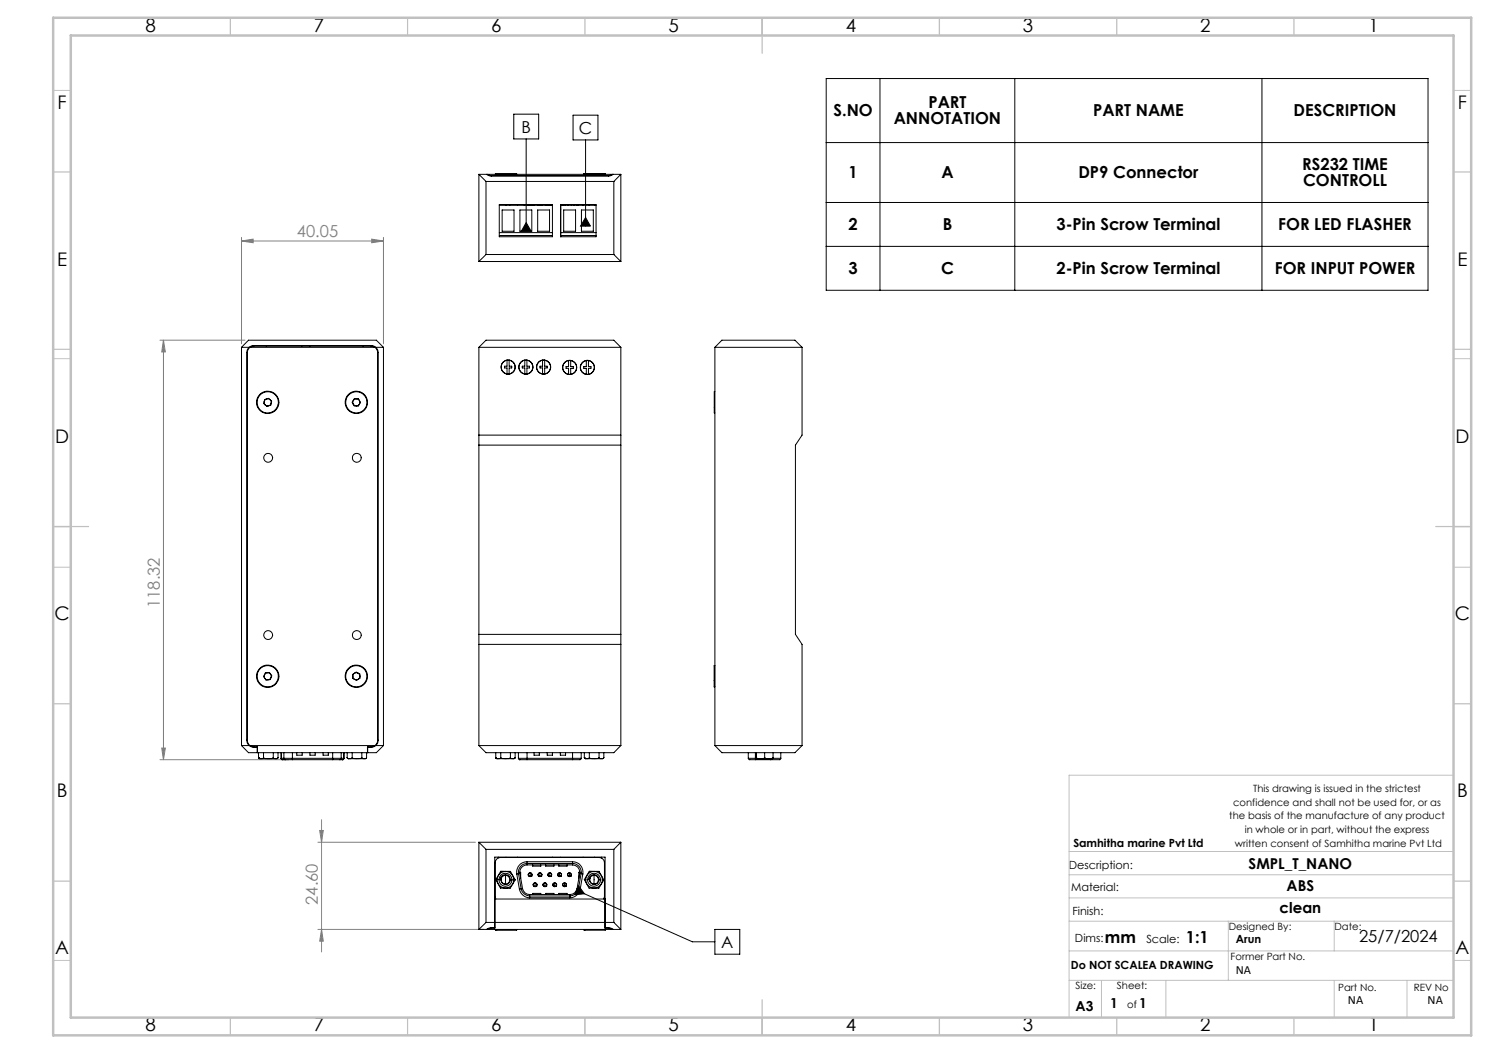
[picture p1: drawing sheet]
<svg xmlns="http://www.w3.org/2000/svg" width="420mm" height="297mm" viewBox="0 0 420 297" stroke-linecap="round" stroke-linejoin="round" font-family="sans-serif">
<g fill="none" stroke="#000" stroke-width=".28">
<path d="M144.9 32.2h7v7h-7zM148.4 39.2v26M161.6 32.5h7.1v7h-7.1zM165.2 39.5v24.3M233 22.2h169.8v59.7h-169.8zM248.2 22.2v59.7M286.2 22.2v59.7M356 22.2v59.7M233 40.2h169.8M233 57.1h169.8M148.4 62.8l1.4 2.4h-2.8zM165.2 61.3l1.3 2.5h-2.7z"/>
<path d="M233 69.5h169.8M162.6 251.1l32.7 14.5h6.3M163.2 249.8l1.7 2.3-2.9 .3zM201.6 262.1h7.1v7h-7.1z"/>
</g>
<g fill="none" stroke="#808080" stroke-width=".28">
<path d="M68.1 68l3.3-.6v1.1zM68.1 67v30M68.1 68h40.1M104.8 67.4l3.4 .6-3.4 .5zM108.2 67v30M45.1 96h24M46.1 96l.5 3.3h-1zM46.1 96v118.3M45.1 214.3h36.4M45.6 211h1l-.5 3.3zM89.7 237.6h44.4M90.2 234.2h1l-.5 3.4z"/>
<path d="M90.7 231.2v37.3M89.7 262.1h46.8M90.7 262.1l.5 3.4h-1z"/>
</g>
<g fill="none" stroke="#c0c0c0" stroke-width=".28">
<path d="M15 25.5h5M410 25.5h5M15 101.2h5M410 101.2h5M15 160h5M410 160h5M410 218.6h-108.4v68.4M301.6 240.2h108.4M301.6 246.7h108.4M301.6 253.3h108.4M301.6 259.8h108.4M346.5 259.8v16.7"/>
<path d="M376.3 259.8v8.4M15 270.9h5M301.6 268.2h108.4M301.6 276.5h108.4M310.7 276.5v10.5M328.9 276.5v10.5M376.3 276.5v10.5M396.9 276.5v10.5M410 270.9h5M165 287v5"/>
</g>
<g fill="none" stroke="#c0c0c0" stroke-width=".35">
<path d="M65 5v5M115 5v5M165 5v5M215 5v10M265 5v5M315 5v5M365 5v5M15 48.5h5M410 48.5h5M15 98.5h5M410 98.5h5M15 148.5h10"/>
<path d="M405 148.5h10M15 198.5h5M410 198.5h5M15 248.5h5M410 248.5h5M65 287v5M115 287v5M165 287v5M215 282v10M265 287v5M315 287v5M365 287v5"/>
</g>
<path d="M15 5h400v287h-400zM20 10h390v277h-390z" fill="none" stroke="#c0c0c0" stroke-width=".7"/>
<path d="M163.2 249.8l1.7 2.3-2.9 .3zM165.2 61.3l1.3 2.5h-2.7zM148.4 62.8l1.4 2.4h-2.8z" fill="#000"/>
<g fill="#808080">
<path d="M104.8 67.4l3.4 .6-3.4 .5zM68.1 68l3.3-.6v1.1z"/>
<path d="M45.6 211h1l-.5 3.3zM46.1 96l.5 3.3h-1z"/>
<path d="M90.2 234.2h1l-.5 3.4zM90.7 262.1l.5 3.4h-1z"/>
</g>
<g fill="none" stroke="#000" stroke-width=".28">
<path d="M135.1 49.2v24.6M135.1 49.2l2 2M135.1 49.2h2.2M137.1 51.2v20.6M137.1 51.2h36M137.3 49.2l1.3 .5M137.3 49.2h.2M137.5 49.2l1.1 .3M137.5 49.2h35.2M138.6 49.5v.2M138.6 49.7h33M138.6 49.5h33"/>
<path d="M139.7 49.2v-.2h6v.2M140.8 57.8h15v9h-15zM140.8 57.8h15M141.6 59.2h3.4v6h-3.4zM142.7 57.8h.1M142.8 57.8h.1M143.8 57.8h.1M146 57.8h.1M146.6 59.2h3.4v6h-3.4zM147.8 57.8h.1M148.8 57.8h.1M149 57.8h.1"/>
<path d="M149.2 57.8h.1M149.3 57.8h.1M149.5 57.8h.1M149.8 57.8h.1M149.9 57.8h.1M150.1 57.8h.1M150.4 57.8h.1M150.6 57.8h.1M150.7 57.8h.1M151.7 59.2h3.3v6h-3.3zM151.7 57.8h.1M151.8 57.8h.1"/>
<path d="M152.4 57.8h.1M152.5 57.8h.1M152.6 57.8h.1M152.9 57.8h.1M153.8 57.8h.1M154 57.8h.1M154.1 57.8h.1M154.2 57.8h.1M154.5 57.8h.1M154.7 57.8h.1M154.8 57.8h.1M155.1 57.8h.1"/>
<path d="M155.3 57.8h.1M155.4 57.8h.1M155.6 57.8h.1M158.1 57.8h10v9h-10zM158.1 57.8h10M158.1 59h.1M158.2 57.8v7.8M158.4 57.8h.1M158.7 57.8h.1M158.9 57.8h.1M159 57.8h.1M159 59.2h3.3v6h-3.3z"/>
<path d="M159.4 57.8h.1M160.1 57.8h.1M160.2 57.8h.1M161.1 57.8h.1M161.2 57.8h.1M161.9 57.8h.1M162.7 57.8h.1M162.8 57.8h.1M164 59.2h3.4v6h-3.4zM164.5 57.8h.1M164.7 49.2v-.2h6v.2M164.7 49.1h6"/>
<path d="M165.2 57.8h.1M166.2 57.8h.1M167.7 57.8h.1M171.6 49.5v.2M172.7 49.2l-1.1 .3M172.7 49.2h.3M173 49.2l-1.4 .5M173 49.2h2.1M173.1 51.2v20.6M175.1 49.2v24.6M175.1 49.2l-2 2M135.1 73.8h40"/>
<path d="M137.1 71.8l-2 2M137.1 71.8h36M140.8 66.4h15M140.8 65.6h15M158.1 66.7h.1M158.2 65.6v.8M158.2 66.4v.4M158.2 66.4h9.9M158.2 65.6h9.9M173.1 71.8l2 2M68.1 98l2-2h36.1l2 2M68.1 98h2.2"/>
<path d="M68.1 98v112.3M70.3 98l-.5 .6-.2 .8v109.4l.2 .8 .5 .7M70.3 98l.6-.4 .7-.1h33.1l.7 .1 .6 .4M70.5 98l-.4 .4-.3 .8v109.6a1.78 1.78 0 0 0 .7 1.5M70.5 98l1.1-.4h33.1l1.1 .4M70.5 98h35.3M75.1 97.5v.1M85.1 97.5v.1M87.4 97.5v.1M102.4 97.5v.1M105.8 98l.5 .6 .2 .6v109.6a1.78 1.78 0 0 1-.7 1.5M106 98l.5 .6 .2 .8v109.4l-.2 .8-.5 .7"/>
<path d="M106 98h2.2M108.2 98v112.3M135.1 98l2-2h36l2 2M135.1 98h40M135.1 98v112.3M175.1 98v112.3M201.6 98l2-2h20.6l2 2M201.6 98h24.6M201.6 98v112.3M226.2 98v24.7l-1.8 2.9v53.3l1.8 2.8v28.6M74.6 112.7l1.1-.3 .9 .7-.2 1.2-1.1 .3-.9-.8zM99.9 112.5h1.2l.6 1-.6 1h-1.2l-.6-1.1z"/>
<path d="M143 101.6a1.97 1.97 0 0 0-1.6 1.9 1.97 1.97 0 0 0 1.6 2M143 101.6v1.7l-.7 .1v.4h.7v1.7M143 101.6h.6M143 105.5h.6M143.6 101.6a1.96 1.96 0 0 1 1.7 1.9 1.96 1.96 0 0 1-1.7 2M143.6 101.6v1.7l.8 .1-.1 .4h-.7v1.7M148 101.6a1.97 1.97 0 0 0-1.6 1.9 1.97 1.97 0 0 0 1.6 2M148 101.6v1.7h-.7v.2v.3h.7v1.7M148 101.6h.6M148 105.5h.6M148.6 101.6a1.96 1.96 0 0 1 1.7 1.9 1.96 1.96 0 0 1-1.7 2M148.6 101.6v1.7l.8 .1-.1 .4h-.7v1.7"/>
<path d="M153 101.6v1.7l-.7 .1v.4h.7v1.7M153 101.6a1.96 1.96 0 0 0-1.6 1.9 1.96 1.96 0 0 0 1.6 2M153 101.6h.6M153 105.5h.6M153.6 101.6a1.96 1.96 0 0 1 1.7 1.9 1.96 1.96 0 0 1-1.7 2M153.6 101.6v1.7h.7l.1 .2-.1 .3h-.7v1.7M160.4 101.7a1.96 1.96 0 0 0-1.7 1.9 1.96 1.96 0 0 0 1.7 2M160.4 101.7v1.7h-.7v.5h.7v1.7M160.4 101.7h.6M160.4 105.6h.6M161 101.7v1.7l.7 .1v.4h-.7v1.7M161 101.7a1.96 1.96 0 0 1 1.6 1.9 1.96 1.96 0 0 1-1.6 2"/>
<path d="M165.4 101.7a1.96 1.96 0 0 0-1.7 1.9 1.96 1.96 0 0 0 1.7 2M165.4 101.7v1.7h-.7l-.1 .2 .1 .3h.7v1.7M165.4 105.6h.6M165.4 101.7h.6M166 101.7a1.96 1.96 0 0 1 1.6 1.9 1.96 1.96 0 0 1-1.6 2M166 101.7v1.7h.7v.2v.3h-.7v1.7M201.6 110.5h-.1v6h.1M135.1 122.7h40M135.1 125.6h40M135.1 178.9h40M74.9 189.8l1.1-.1 .7 .9-.5 1.1-1.2 .1-.6-1zM99.5 190.2l1-.6 1 .5v1.2l-1 .6-1-.6z"/>
<path d="M135.1 181.7h40M201.6 187.7v6M201.6 187.7h-.2v6h.2M68.1 210.3h2.2M68.1 210.3l2 2h36.1l2-2M70.3 210.3l1 .4 1.3 .1M70.5 210.3a2.73 2.73 0 0 0 2.1 .3v1.7M70.5 210.3h35.3M72.6 210.6v1.7M72.9 213.7a.94 .94 0 0 0 1.4 0M72.9 213.7l.4 .3M72.9 212.3v1.4"/>
<path d="M72.9 213.7h.1M73 213.7h.1M73 213.9l.3 .1M74.3 213.7a3.1 3.1 0 0 0 2.8 0M74.3 212.3v1.4M77.1 213.7a.87 .87 0 0 0 1.3 0M77.1 212.3v1.4M78.4 213.7l-.3 .3h-4.8M78.4 212.3v1.4M79.3 213.9l.4 .4M79.3 213.9h.8M79.3 212.3v1.6"/>
<path d="M79.3 213.9l.3 .4h.9M80.1 213.9l.4 .4M80.1 213.9h2.4M80.1 212.3v1.6M80.5 214.3h2M82.5 213.9v.4M82.5 213.9h11.3M82.5 214.3h11.3M82.5 212.3v1.6M83.7 212.3v.7h1.5v-.7M87.4 212.3v.7h1.5v-.7M91.1 212.3v.7h1.5v-.7"/>
<path d="M93.8 213.9v.4M93.8 213.9h2.4M93.8 214.3h2M93.8 212.3v1.6M95.8 214.3h.8M96.2 213.9l-.4 .4M96.2 213.9h.8M96.2 212.3v1.6M96.6 214.3h.1M97 212.3v1.6l-.4 .4M97 213.9l-.4 .4M97 212.3v1.6"/>
<path d="M97.9 213.7a.94 .94 0 0 0 1.4 0M97.9 213.7l.4 .3M97.9 213.7h.1M97.9 212.3v1.4M98 213.9l.3 .1M99.3 213.7l.1 .1a3.5 3.5 0 0 0 2.7-.1M99.3 212.3v1.4M102.1 213.7a.87 .87 0 0 0 1.3 0M102.1 212.3v1.4M103.4 213.7l-.3 .3h-4.8M103.4 212.3v1.4M103.7 210.6v1.7"/>
<path d="M105.8 210.3a2.77 2.77 0 0 1-2.2 .3v1.7M106 210.3l-1 .4-1.3 .1M106 210.3h2.2M135.1 210.3h40M135.1 210.3l2 2h36l2-2M139.8 212.3l.1 1.4M139.9 213.9l.3 .1M141.3 213.7v.1a3.5 3.5 0 0 0 2.7-.1M141.3 213.7a.94 .94 0 0 1-1.5 0l.4 .3M141.3 212.3v1.4M144 213.7a.87 .87 0 0 0 1.3 0M144 212.3v1.4"/>
<path d="M145.3 213.7l-.3 .3h-4.8M145.3 212.3v1.4M145.3 213.7h.1M146.2 213.9l.4 .4M146.2 213.9h2.5M146.2 212.3v1.6M146.6 214.3h2.1M146.6 214.3h.1M148.7 213.9v.4M148.7 212.3v1.6M148.7 213.9h12.8M148.7 214.3h12.8"/>
<path d="M150.6 212.3v.7h1.5v-.7M154.3 212.3v.7h1.5v-.7M158 212.3v.7h1.5v-.7M161.5 213.9v.4M161.5 213.9h2.4M161.5 212.3v1.6M163.9 213.9l-.2 .4h-2.2M163.9 212.3v1.6M164.8 213.7a.94 .94 0 0 0 1.4 0M164.8 213.7l.4 .3M164.8 212.3v1.4M164.8 213.7h.1"/>
<path d="M164.9 213.7h.1M164.9 213.9l.3 .1M166.2 213.7a3.1 3.1 0 0 0 2.8 0M166.2 212.3v1.4M169 213.7a.87 .87 0 0 0 1.3 0M169 212.3v1.4M170.3 213.7l-.3 .3h-4.8M170.3 212.3v1.4M201.6 210.3h24.6M201.6 210.3l2 2h20.6l2-2M211.1 213.9l.2 .4h1.8M211.1 213.9h2"/>
<path d="M211.1 212.3v1.6M213.1 213.9v.4M213.1 213.9h.4M213.1 212.3v1.6M213.1 214.3h4.4M213.3 212.3v1.7v-.3M213.3 213.7a2.42 2.42 0 0 0 2.4 0M213.3 212.3v1.4M213.3 214h2.4M215.7 213.7a2.36 2.36 0 0 0 2.4 0M215.7 213.7v.3M215.7 214h2.3"/>
<path d="M215.7 212.3v1.4M217.4 214l.1 .3M217.8 213.9h2.4M218 213.7v.3zM218.1 212.3v1.4M220.2 213.9a.84 .84 0 0 1-1.1 .4h-1.6M220.2 212.3v1.6M135.1 237.6v24.5M135.1 237.6l2 2M135.1 237.6h40M137.1 239.6v20.6M137.1 239.6h36"/>
<path d="M173.1 239.6v20.6M175.1 237.6v24.5M175.1 237.6l-2 2M139.6 253.6h31.1M139.6 253.6v8.2h-1M139.7 253.6v-10.3a1.51 1.51 0 0 1 1.5-1.4h27.8a1.51 1.51 0 0 1 1.5 1.4l-.1 10.3M139.7 252.9l.1 .7M139.8 248.1l1.4 2.4h2.2h.5l1.4-2.3M139.8 248.1h.4M139.8 248.1l1.5-2.4h.4l2.3 .1 1.3 2.4M140.2 248.1a2.35 2.35 0 0 0 2.3 2.4 2.35 2.35 0 0 0 2.4-2.3M140.2 248.1a2.35 2.35 0 0 1 2.4-2.3 2.35 2.35 0 0 1 2.3 2.4"/>
<path d="M140.6 241.8v.2M140.7 248.1a1.85 1.85 0 0 0 1.8 1.9 1.85 1.85 0 0 0 1.9-1.8M140.7 248.1a1.85 1.85 0 0 1 1.9-1.8 1.85 1.85 0 0 1 1.8 1.9M140.7 248.1h.6M141.3 248.1a1.32 1.32 0 0 0 1.3 1.3 1.32 1.32 0 0 0 1.4-1.3M141.4 247.6l-.3 .4a1.45 1.45 0 0 1 1.5-1.3 1.45 1.45 0 0 1 1.4 1.4M141.4 247.6a1.25 1.25 0 0 0 1.2 1.8M141.4 247.6l-.1 .5M142.6 246.9a1.25 1.25 0 0 1 1.2 1.2 1.25 1.25 0 0 1-1.2 1.3M142.6 246.9l-.7 .2-.5 .5M142.6 246.9v2.5M142.7 241.8v.1"/>
<path d="M144 248.1l.4 .1M144.9 248.2h.4M145.8 246.5l.7 4.3M146 241.8v.1M146.3 246.4l-.5 .1M146.3 246.4l.7 4.3M146.5 250.8a3 3 0 0 0 2.9 2.4M146.6 246h.3v1.6M146.6 246.3l-.3 .1M146.6 246.3l.8 4.3M147 250.7a2.55 2.55 0 0 0 2.4 2M147 250.7l-.5 .1"/>
<path d="M147.4 250.6a2.02 2.02 0 0 0 2 1.7M147.4 250.6l-.4 .1M148.7 243.9a2.07 2.07 0 0 0-2.1 2.4M148.7 243.6a2.44 2.44 0 0 0-2.4 2.8M148.7 243.6v.3M148.7 243.1a2.94 2.94 0 0 0-2.9 3.4M148.7 243.1v.5M148.7 243.9h12.8M148.7 243.6h12.8M148.7 243.1h12.8M149.3 247.2h.1M149.4 252.3v.4"/>
<path d="M149.4 252.7v.5M149.4 252.3h11.4M149.4 252.7h11.4M149.4 253.2h11.4M149.5 246.2v1M149.5 246.2l.5 .5M149.5 246.2a.51 .51 0 0 0-.5 .5 .51 .51 0 0 0 .5 .5M149.8 247.2h.1M150 246.7l-.1 .4-.4 .1M150.2 243.9v.4h2.3v-.4M150.2 252.3v-.3h2.3v.3M150.4 249.6l.2 .4h.3"/>
<path d="M150.7 250h.1M150.9 249.1v.9M150.9 249.1a.49 .49 0 0 1 .5 .5 .49 .49 0 0 1-.5 .4M150.9 249.1h-.3l-.2 .5M151.2 250h.1M151.3 249.3h.1M152 247.2h.1M152.3 246.2v1M152.3 246.2a.51 .51 0 0 1 .5 .5 .51 .51 0 0 1-.5 .5M152.3 246.2a.51 .51 0 0 0-.5 .5 .51 .51 0 0 0 .5 .5M152.5 247.2h.1M153.1 249.6a.55 .55 0 0 0 .6 .5 .55 .55 0 0 0 .5-.5"/>
<path d="M153.1 249.6a.55 .55 0 0 1 .6-.6 .55 .55 0 0 1 .5 .6M153.2 249.6l.5 .4M153.5 250h.1M153.7 249.1v.9M153.7 249.1l.4 .1 .1 .4M153.7 249.1l-.5 .5M153.9 243.9v.4h2.3v-.4M153.9 252.3v-.3h2.3v.3M154 250h.1M154.1 249.3h.1M154.2 249.6l-.1 .3-.4 .1M154.8 247.2h.1"/>
<path d="M155.1 246.2v1M155.1 246.2a.51 .51 0 0 1 .5 .5 .51 .51 0 0 1-.5 .5M155.1 246.2a.51 .51 0 0 0-.5 .5 .51 .51 0 0 0 .5 .5M155.3 247.2h.1M155.8 241.8v.1M156.2 250h.1M156.5 249.1a.49 .49 0 0 0-.5 .5 .49 .49 0 0 0 .5 .4M156.5 249.1v.9M156.5 249.1a.49 .49 0 0 1 .5 .5 .49 .49 0 0 1-.5 .4M156.7 250h.1M156.9 249.3h.1M157.3 246.7a.55 .55 0 0 0 .6 .6 .55 .55 0 0 0 .5-.6"/>
<path d="M157.3 246.7a.55 .55 0 0 1 .6-.5 .55 .55 0 0 1 .5 .5M157.3 246.7l.2 .4 .3 .1M157.6 247.2h.1M157.6 243.9v.4h2.3v-.4M157.6 252.3v-.3h2.3v.3M157.8 246.2l-.5 .5M157.8 246.2v1M157.8 246.2l.6 .5M158.1 247.2h.1M158.2 241.8v.1M158.4 246.7l-.6 .5M159 250h.1"/>
<path d="M159.2 249.1v.9M159.2 249.1a.49 .49 0 0 1 .5 .5 .49 .49 0 0 1-.5 .4M159.2 249.1a.5 .5 0 0 0-.5 .5 .5 .5 0 0 0 .5 .4M159.5 250h.1M159.7 249.3h.1M160.4 247.2h.1M160.6 246.2v1M160.6 246.2a.51 .51 0 0 1 .5 .5 .51 .51 0 0 1-.5 .5M160.6 246.2a.51 .51 0 0 0-.5 .5 .51 .51 0 0 0 .5 .5M160.8 252.3v.4M160.8 252.7v.5M160.9 247.2h.1"/>
<path d="M161.5 243.6v.3M161.5 243.9a2.04 2.04 0 0 1 2 2.4M161.5 243.6a2.42 2.42 0 0 1 2.4 2.8M161.5 243.1v.5M161.5 243.1a2.94 2.94 0 0 1 2.9 3.4M162.8 250.6a2.02 2.02 0 0 1-2 1.7M162.8 250.6l.4 .1M163.2 250.7a2.55 2.55 0 0 1-2.4 2M163.2 250.7l.5 .1M163.5 246.3l.4 .1M163.5 246.3l-.7 4.3M163.5 246h-.2v1.7"/>
<path d="M163.7 250.8a3 3 0 0 1-2.9 2.4M163.9 246.4l.5 .1M163.9 246.4l-.7 4.3M164.4 246.5l-.7 4.3M164.5 241.8v.1M164.8 248.1l1.4 2.4h2.2h.5l1.4-2.3M164.8 248.1h.4M164.8 248.1l1.4-2.4h.5l2.3 .1 1.3 2.4M165.2 248.1a2.33 2.33 0 0 0 2.3 2.4 2.33 2.33 0 0 0 2.4-2.3M165.2 248.1a2.33 2.33 0 0 1 2.4-2.3 2.33 2.33 0 0 1 2.3 2.4M165.7 248.1a1.83 1.83 0 0 0 1.8 1.9 1.83 1.83 0 0 0 1.9-1.8M165.7 248.1a1.83 1.83 0 0 1 1.9-1.8 1.83 1.83 0 0 1 1.8 1.9"/>
<path d="M165.7 248.1h.6M166.3 248.1a1.32 1.32 0 0 0 1.3 1.3 1.32 1.32 0 0 0 1.3-1.3M166.4 247.6a1.25 1.25 0 0 0 1.1 1.8M166.4 247.6l-.3 .4a1.43 1.43 0 0 1 1.5-1.3 1.43 1.43 0 0 1 1.3 1.4M166.4 247.6l-.1 .5M167.6 246.9a1.25 1.25 0 0 1 1.2 1.2 1.25 1.25 0 0 1-1.3 1.3M167.6 246.9l-.7 .2-.5 .5M167.6 246.9l-.1 2.5M167.7 241.8v.1M168.9 248.1l.5 .1M169.6 241.8v.2M169.9 248.2h.4"/>
<path d="M170.5 253.1v.5M135.1 262.1h2.2M137.1 260.2l-2 1.9M137.1 260.2h36M137.3 262.1h.2M137.5 262.1h35.2M138.6 261.7l-1.3 .4M138.6 261.8l-1.1 .3M138.6 261.7h1v-19.9h31.1l-.1 20h1M138.6 261.7v.1M139.7 262.1v.2h6v-.2M139.7 262.2h6"/>
<path d="M164.7 262.1v.3h6v-.3M170.7 261.7h.9M171.6 261.7l1.4 .4M171.6 261.8l1.1 .3M171.6 261.7v.1M172.7 262.1h.3M173 262.1h2.1M173.1 260.2l2 1.9"/>
<circle cx="75.5" cy="113.5" r="3.2"/>
<circle cx="75.5" cy="113.5" r="3"/>
<circle cx="75.5" cy="113.5" r="1"/>
<circle cx="100.5" cy="113.5" r="3.1"/>
<circle cx="100.5" cy="113.5" r="1"/>
<circle cx="100.5" cy="113.5" r="3"/>
<circle cx="143.3" cy="103.5" r="2"/>
<circle cx="148.3" cy="103.5" r="2"/>
<circle cx="153.3" cy="103.5" r="2"/>
<circle cx="160.7" cy="103.6" r="2"/>
<circle cx="165.7" cy="103.6" r="2"/>
<circle cx="75.7" cy="129.1" r="1.25"/>
<circle cx="100.6" cy="129.1" r="1.25"/>
<circle cx="75.6" cy="179.1" r="1.26"/>
<circle cx="100.6" cy="179.1" r="1.26"/>
<circle cx="75.5" cy="190.7" r="3.2"/>
<circle cx="75.5" cy="190.7" r="3"/>
<circle cx="75.5" cy="190.7" r="1"/>
<circle cx="100.5" cy="190.7" r="3.1"/>
<circle cx="100.5" cy="190.7" r="3"/>
<circle cx="100.5" cy="190.7" r="1.01"/>
<circle cx="149.5" cy="246.7" r=".54"/>
<circle cx="150.9" cy="249.6" r=".54"/>
<circle cx="152.3" cy="246.7" r=".55"/>
<circle cx="155.1" cy="246.7" r=".54"/>
<circle cx="156.5" cy="249.5" r=".55"/>
<circle cx="159.2" cy="249.5" r=".54"/>
<circle cx="160.6" cy="246.7" r=".55"/>
</g>
<g font-size="5.3">
<text x="41" y="8.9">8</text>
<text x="88.5" y="8.9">7</text>
<text x="138.5" y="8.9">6</text>
<text x="188.5" y="8.9">5</text>
<text x="238.5" y="8.9">4</text>
<text x="288.5" y="8.9">3</text>
<text x="338.5" y="8.9">2</text>
<text x="386" y="8.9">1</text>
<text x="16.2" y="30.7">F</text>
<text x="411.2" y="30.7">F</text>
<text x="16.1" y="74.9">E</text>
<text x="411.1" y="74.9">E</text>
<text x="15.5" y="124.9">D</text>
<text x="410.5" y="124.9">D</text>
<text x="15.4" y="174.9">C</text>
<text x="410.4" y="174.9">C</text>
<text x="16" y="224.9">B</text>
<text x="411" y="224.9">B</text>
<text x="15.5" y="269.2">A</text>
<text x="410.5" y="269.2">A</text>
<text x="41" y="290.9">8</text>
<text x="88.5" y="290.9">7</text>
<text x="138.5" y="290.9">6</text>
<text x="188.5" y="290.9">5</text>
<text x="238.5" y="290.9">4</text>
<text x="288.5" y="290.9">3</text>
<text x="338.5" y="290.9">2</text>
<text x="386" y="290.9">1</text>
</g>
<g font-size="4.7">
<text x="235.1" y="32.8">S.NO</text>
<text x="252.1" y="35.1">ANNOTATION</text>
<text x="261.9" y="30.6">PART</text>
<text x="308.3" y="32.8">PART NAME</text>
<text x="364.9" y="32.8">DESCRIPTION</text>
<text x="147.1" y="37.4">B</text>
<text x="163.3" y="37.7">C</text>
<text x="239.3" y="50.3">1</text>
<text x="265.5" y="50.3">A</text>
<text x="304.2" y="50.3">DP9 Connector</text>
<text x="367.3" y="48.1">RS232 TIME</text>
<text x="367.6" y="52.6">CONTROLL</text>
<text x="239.4" y="65">2</text>
<text x="265.9" y="65">B</text>
<text x="298" y="65">3-Pin Scrow Terminal</text>
<text x="360.6" y="65">FOR LED FLASHER</text>
<text x="239.4" y="77.4">3</text>
<text x="265.4" y="77.4">C</text>
<text x="298" y="77.4">2-Pin Scrow Terminal</text>
<text x="359.6" y="77.4">FOR INPUT POWER</text>
<text x="203.4" y="267.4">A</text>
<text x="311.7" y="266">mm</text>
<text x="334.5" y="266">1:1</text>
<text x="383.4" y="265.6">25/7/2024</text>
</g>
<g font-size="4.7" fill="#808080">
<text x="83.7" y="66.9">40.05</text>
<text x="45.1" y="171.5" transform="rotate(-90 45.1 171.5)">118.32</text>
<text x="89.7" y="255.2" transform="rotate(-90 89.7 255.2)">24.60</text>
</g>
<g font-size="4.2">
<text x="352.2" y="245.2">SMPL_T_NANO</text>
<text x="362.9" y="251.4">ABS</text>
<text x="360.9" y="257.6">clean</text>
</g>
<g font-size="3.9">
<text x="303.4" y="285">A3</text>
<text x="313.1" y="284.3">1</text>
<text x="321.3" y="284.3">1</text>
</g>
<g font-size="3.5">
<text x="348.6" y="274.6">NA</text>
<text x="380.2" y="283.3">NA</text>
<text x="402.7" y="283.3">NA</text>
</g>
<g font-size="3.2">
<text x="302.8" y="238.8">Samhitha marine Pvt Ltd</text>
<text x="301.5" y="245.2">Description:</text>
<text x="302.1" y="251.4">Material:</text>
<text x="302.5" y="258">Finish:</text>
<text x="303.2" y="265.8">Dims:</text>
<text x="323.4" y="266">Scale:</text>
<text x="348.6" y="266">Arun</text>
<text x="302" y="273.4">Do NOT SCALEA DRAWING</text>
</g>
<g font-size="2.8">
<text x="347.8" y="227.3">confidence and shall not be used for, or as</text>
<text x="353.5" y="223.5">This drawing is issued in the strictest</text>
<text x="346.8" y="231.1">the basis of the manufacture of any product</text>
<text x="348.3" y="238.8">written consent of Samhitha marine Pvt Ltd</text>
<text x="351.1" y="234.9">in whole or in part, without the express</text>
<text x="346.6" y="262.2">Designed By:</text>
<text x="376.4" y="262.2">Date:</text>
<text x="347.1" y="270.9">Former Part No.</text>
<text x="303.4" y="278.9">Size:</text>
<text x="315.1" y="278.9">Sheet:</text>
<text x="377.4" y="279.6">Part No.</text>
<text x="398.8" y="279.6">REV No</text>
<text x="318" y="284.3">of</text>
</g>
</svg>
